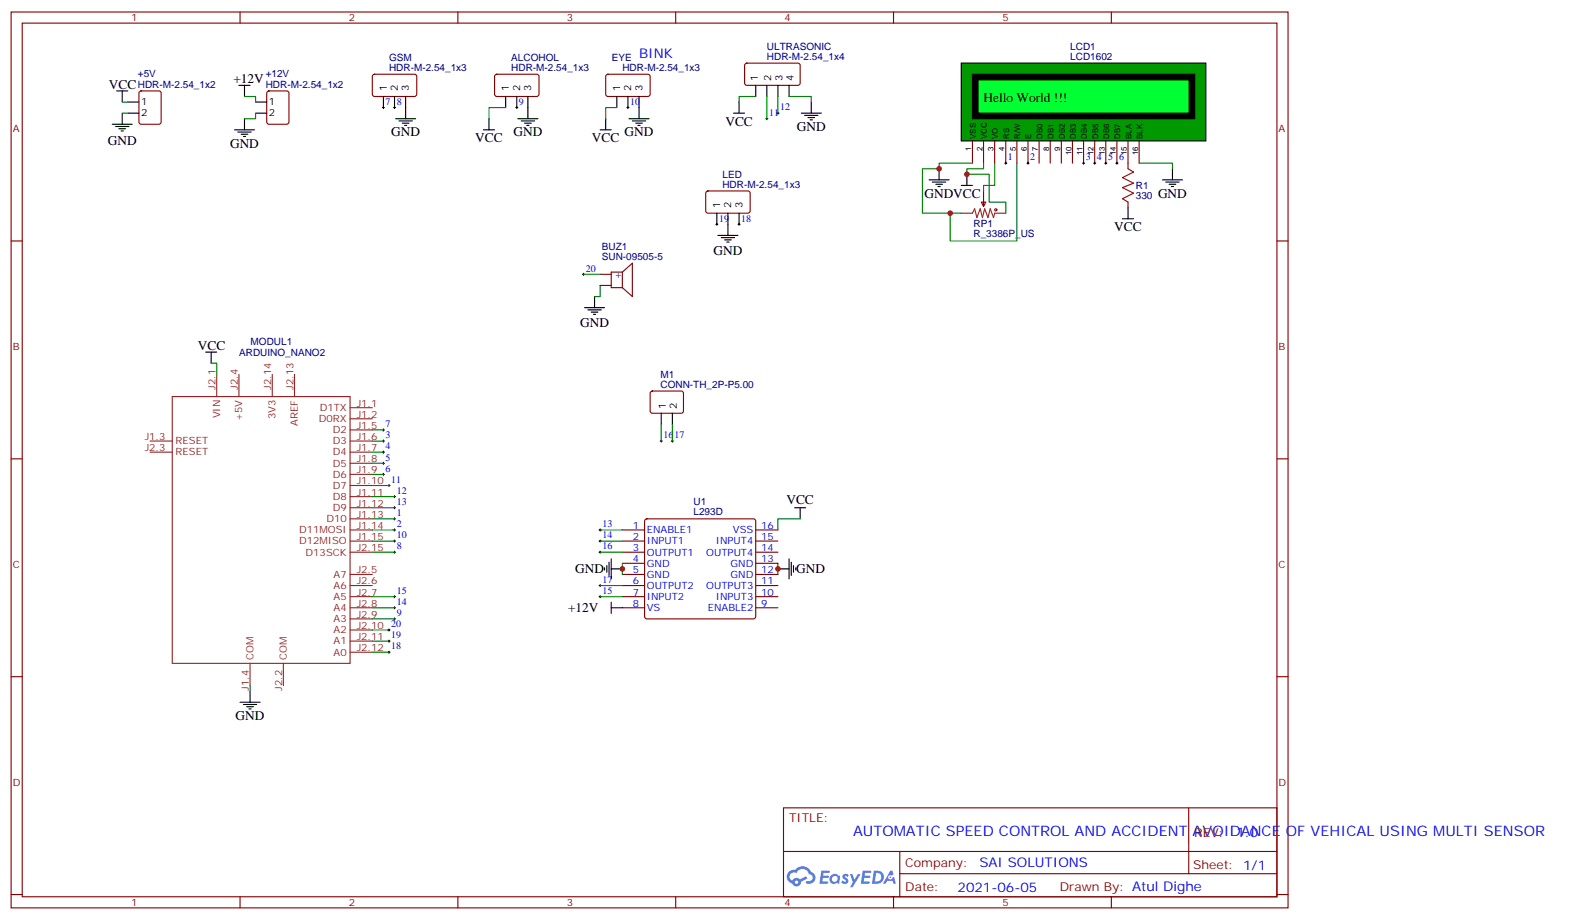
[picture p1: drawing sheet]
<svg xmlns="http://www.w3.org/2000/svg" width="500mm" height="292mm" viewBox="0 0 500 292" stroke-linecap="round" stroke-linejoin="round" font-family="sans-serif">
<g fill="none" stroke="#870000" stroke-width=".35">
<path d="M3.5 3.8h405.4v284.3h-405.4zM7.1 7.3h398.2v277.3h-398.2zM76.2 3.8v3.5M145.3 3.8v3.5M214.5 3.8v3.5M283.6 3.8v3.5M352.8 3.8v3.5M3.5 76.5h3.6M405.3 76.5h3.6M3.5 145.6h3.6M405.3 145.6h3.6M3.5 214.8h3.6"/>
<path d="M405.3 214.8h3.6M248.7 256.4h156.6v28.2h-156.6zM377.3 256.4v20.9M248.7 270.2h156.5M285.6 277.3h119.6M285.6 270.2v14.2M3.5 283.9h3.6M76.2 284.6v3.5M145.3 284.6v3.5M214.5 284.6v3.5M283.6 284.6v3.5M352.8 284.6v3.5"/>
<path d="M405.3 283.9h3.6"/>
</g>
<g fill="#5487ff">
<path d="M267.7 277.6a1.22 1.22 0 0 1 1.7 .2l-.4 .6a.47 .47 0 0 0-.3-.4 .47 .47 0 0 0-.5 .2l.1 .2a1.14 1.14 0 0 1 .8 1.8 1.14 1.14 0 0 1-1.9 0l-.2-.2 .5-.6 .7 .5a.29 .29 0 0 0 .3-.3 .29 .29 0 0 0-.2-.3 1.04 1.04 0 0 1-.6-1.7z"/>
<path d="M260.7 276.3h2.4l.3 .2-.2 .5-1.8 .1-.1 .8h1.5l.3 .4-.3 .4h-1.6l-.2 1.1h1.7l.2 .3-.2 .3-2.6 .1z"/>
<path d="M273.8 276.3l2.7 .2-.1 .5-1.8 .1-.2 .8h1.6l.3 .4-.4 .4h-1.6l-.1 1.1h1.7l.2 .3-.2 .3-2.6 .1z"/>
<path d="M282.6 276.3h.7l.3 1.3-.6 .3a.69 .69 0 0 0-1 .3 .69 .69 0 0 0 .4 .9 .69 .69 0 0 0 .9-.6l.5-.2 .6 2.2h-.8l-.2-.9h-1.8l-.5 .9h-.8z"/>
<path d="M269.8 277.4h.8l.6 1.8 1.1-1.8h.9l-2.6 4.2h-.8l.9-1.5z"/>
<path d="M277.4 276.3l-.6 4.2h1.3a2.11 2.11 0 0 0 2.5-2.1 2.11 2.11 0 0 0-2.5-2.1zM278.1 277.1a1.43 1.43 0 0 1 1.6 1.6 1.43 1.43 0 0 1-2 1.1z"/>
<path d="M263.7 277.9a1.54 1.54 0 0 0-.1 2.2 1.54 1.54 0 0 0 2.2 .1l.6 .3 .3-2.3-.6-.3a1.49 1.49 0 0 0-2.4 0zM264 278.9a.94 .94 0 0 1 1.8 0 .94 .94 0 0 1-1.8 0z"/>
<path d="M250.4 276.7a2.18 2.18 0 0 0 1.1 3.7 1.44 1.44 0 0 0 1.6 .9 1.44 1.44 0 0 0 1.2-1.4l2-1.1-.5-.7-1.9 1a1.47 1.47 0 0 0-2.4 .4 1.39 1.39 0 0 1-.7-1.9 1.39 1.39 0 0 1 2-.5 2.12 2.12 0 0 1 2.2-1.3 2.12 2.12 0 0 1 1.9 1.7 1.14 1.14 0 0 1 1.1 1.4 1.14 1.14 0 0 1-1.7 .7 .43 .43 0 0 0-.5 .4 .43 .43 0 0 0 .4 .5 1.98 1.98 0 0 0 2.5-1.2 1.98 1.98 0 0 0-1.2-2.6 3.1 3.1 0 0 0-5.3-.6l-.9 .1zM252.3 280a.55 .55 0 0 1 1.1 0 .55 .55 0 0 1-1.1 0z"/>
<circle cx="282.6" cy="278.4" r=".26"/>
</g>
<g fill="none" stroke="#8c2424" stroke-width=".35">
<path d="M68.8 118.8v7.1M75.8 118.8v7.1M86.4 118.8v7.1M93.5 118.8v7.1M47.6 140h7.1M54.7 125.9h56.4v84.6h-56.4zM111.1 129.4h7.1M111.1 132.9h7.1M111.1 140h7.1M111.1 136.5h7.1M47.6 143.5h7.1M111.1 143.5h7.1"/>
<path d="M111.1 147h7.1M111.1 150.6h7.1M111.1 154.1h7.1M111.1 157.6h7.1M111.1 161.1h7.1M111.1 164.7h7.1M111.1 168.2h7.1M111.1 171.7h7.1M111.1 175.3h7.1M111.1 182.3h7.1M111.1 185.8h7.1M111.1 189.4h7.1"/>
<path d="M111.1 192.9h7.1M111.1 196.4h7.1M111.1 200h7.1M79.4 210.5v7.1M90 210.5v7.1M111.1 203.5h7.1M111.1 207h7.1"/>
</g>
<path d="M44.3 29.1l.5-.2h5.6l.7 .4 .1 9.4-.5 .7h-5.9l-.6-.4-.1-9.4zM84.9 29.1l.5-.2h5.6l.7 .4v9.4l-.4 .7h-5.9l-.7-.4v-9.4z" fill="none" stroke="#870000" stroke-width=".35"/>
<g fill="none" stroke="#000" stroke-width=".35">
<path d="M35.6 39.4h6.4M37 28.9h3.6M38.8 28.9v3.5M38.8 35.9v3.5M40.6 32.4h3.5M40.6 35.9h3.5M75.8 27.1h3.6M77.6 27.1v3.5M77.6 37.7v3.5M81.1 32.4h3.6M81.1 35.9h3.6M36.7 40.1h4.2"/>
<path d="M37.7 40.9h2.2M38.5 41.6h.7M74.4 41.2h6.4M75.5 41.9h4.2M76.6 42.6h2.1M77.3 43.3h.7M65.3 111.8h3.5M67 111.8v3.5M79.4 219.4v3.5M76.2 222.9h6.3M77.3 223.6h4.2M78.3 224.3h2.1"/>
<path d="M79 225h.7"/>
</g>
<path d="M38.8 32.4h1.8M38.8 35.9h1.8M77.6 30.6h3.5v1.8M81.1 35.9v1.8h-3.5M67 115.3h1.8v3.5M79.4 217.6v1.8" fill="none" stroke="#008700" stroke-width=".35"/>
<path d="M305.2 20h77.6v24.7h-77.6z" fill="#090" stroke="#000" stroke-width=".35"/>
<g fill="none" stroke="#870000" stroke-width=".35">
<path d="M308.7 44.7v7.1M312.2 44.7v7.1M315.7 44.7v7.1M319.3 44.7v7.1M322.8 44.7v7.1M326.3 44.7v7.1M329.8 44.7v7.1M333.4 44.7v7.1M336.9 44.7v7.1M340.4 44.7v7.1M344 44.7v7.1M347.5 44.7v7.1"/>
<path d="M351 44.7v7.1M354.5 44.7v7.1M358.1 44.7v7.1M361.6 44.7v7.1"/>
</g>
<path d="M308.7 23.6h70.5v14.1h-70.5z" fill="#000" stroke="#000" stroke-width=".35"/>
<path d="M310.4 25.3h67.1v10.6h-67.1z" fill="none" stroke="#000" stroke-width=".35"/>
<path d="M310.4 25.3h67.1v10.6h-67.1z" fill="#0f3" stroke="#000" stroke-width=".35"/>
<g fill="none" stroke="#000" stroke-width=".35">
<path d="M121.7 30.6v3.5M125.2 30.6v3.5M125.6 37.7h6.3M126.6 38.4h4.3M127.7 39.1h2.1M128.4 39.8h.7M128.8 30.6v7.1M155.2 37.7v3.5M160.5 30.6v3.5M164 30.6v3.5M164.4 37.7h6.3M165.5 38.4h4.2"/>
<path d="M166.5 39.1h2.1M167.2 39.8h.7M167.6 30.6v7.1M192.3 37.7v3.5M195.8 30.6v3.5M199.3 30.6v3.5M199.7 37.7h6.3M200.7 38.4h4.3M201.8 39.1h2.1M202.5 39.8h.7M202.8 30.6v7.1M232.8 35.9h3.6"/>
<path d="M234.6 32.4v3.5M239.9 27.1v3.5M243.4 27.1v3.5M246.9 27.1v3.5M250.5 27.1v3.5M254.4 35.9h6.3M255.4 36.6h4.2M256.5 37.3h2.1M257.2 38h.7M257.5 32.4v3.5M153.5 41.2h3.5M190.5 41.2h3.5"/>
<path d="M294.9 57.1h6.4M296 57.8h4.2M297 58.5h2.2M297.7 59.2h.7M298.1 53.6v3.5M305.2 58.8h3.5M306.9 55.3v3.5M369 57.1h6.4M370.1 57.8h4.2M371.1 58.5h2.1M371.8 59.2h.7M372.2 53.6v3.5"/>
<path d="M227.5 67.7v3.5M227.9 74.7h6.3M229 75.4h4.2M230 76.1h2.1M230.7 76.8h.7M231.1 67.7v7M234.6 67.7v3.5M356.3 69.4h3.5M358.1 65.9v3.5M185.6 97.6h6.3M186.6 98.4h4.3M187.7 99.1h2.1"/>
<path d="M188.4 99.8h.7M188.7 94.1v3.5M209.9 131.2v3.5M213.4 131.2v3.5M192.6 179.5v2.1M193.3 178.4v4.3M194 177.4v6.3M250.5 177.4v6.3M251.2 178.4v4.3M251.9 179.5v2.1M252.2 161.1h3.6M254 161.1v3.6"/>
<path d="M191.9 180.2v.7M194 192.9h3.6M194 191.1v3.6M194 180.6h3.6M246.9 180.6h3.6M252.6 180.2v.7"/>
</g>
<g fill="none" stroke="#008700" stroke-width=".35">
<path d="M160.5 34.1h-5.3v3.6M195.8 34.1h-3.5v3.6M239.9 30.6h-5.3v1.8M243.4 30.6v7.1M246.9 30.6v5.3M250.5 30.6h7v1.8M308.7 51.8h-10.6v1.8h-5.3v14.1h12.4M312.2 51.8v1.8h-5.3v1.7h7.1v8.8h5.3v3.6M315.7 51.8v7h-3.5v1.8M322.8 51.8v24.7h-21.2v-8.8M361.6 51.8h10.6v1.8M185.2 87.1h5.3"/>
<path d="M190.5 90.6v3.5h-1.8M118.2 140h3.5M118.2 136.5h3.5M209.9 134.7v5.3M213.4 134.7v5.3M118.2 143.5h3.5M118.2 147h3.5M118.2 150.6h3.5M118.2 154.1h5.3M118.2 157.6h7M118.2 164.7h7M118.2 168.2h7"/>
<path d="M118.2 175.3h7M118.2 171.7h7M118.2 161.1h7M190.5 168.2h7.1M190.5 175.3h7.1M190.5 171.7h7.1M197.6 178.8v3.5M246.9 178.8v3.5M254 164.7h-7.1v3.5M118.2 196.4h7M118.2 189.4h7M118.2 192.9h7"/>
<path d="M118.2 200h5.3M190.5 185.8h7.1M190.5 189.4h7.1M118.2 207h5.3M118.2 203.5h5.3"/>
</g>
<g fill="none" stroke="#870000" stroke-width=".35">
<path d="M118.4 23.8l.5-.2h13l.4 .7-.1 5.9-.6 .4h-13l-.4-.7v-5.6zM157.2 23.8l.5-.2h13l.4 .7-.1 5.9-.6 .4h-13l-.4-.7v-5.6zM192.5 23.8l.5-.2h12.9l.5 .7-.1 5.9-.6 .4h-13l-.4-.7v-5.6zM236.6 20.2l.5-.2 16.5 .1 .4 .6-.1 6-.6 .4-16.5-.1-.4-.6v-5.7zM358.1 51.8v1.8M224.2 60.8l.5-.2 13 .1 .4 .6v5.9l-.7 .5-13-.1-.4-.6v-5.7zM311.5 64.1h1.4l-.7 1.4zM312.2 60.6v4.9M358.1 64.1v1.8M190.5 87.1h3.5M190.5 90.6h3.5M197.6 86.4l3.1-2.9v10.6l-3.1-2.8"/>
<path d="M197.6 86.4v4.9M197.6 86.4h-3.6v4.9h3.6M206.6 124.3l.5-.2 9.4 .1 .5 .6-.1 5.9-.6 .5-9.5-.1-.4-.6v-5.7zM197.6 168.2h7M197.6 171.7h7M197.6 175.3h7M197.6 178.8h7M204.8 164.9l.5-.2h33.9l.5 .2 .2 .5v30.3l-.2 .5-.5 .2h-33.9l-.5-.2-.2-.5v-30.3zM239.9 168.2h7M239.9 171.7h7M239.9 175.3h7M239.9 178.8h7"/>
<path d="M197.6 182.3h7M197.6 185.8h7M197.6 189.4h7M197.6 192.9h7M239.9 182.3h7M239.9 185.8h7M239.9 189.4h7M239.9 192.9h7"/>
</g>
<g fill="none" stroke="#a10000" stroke-width=".35">
<path d="M358.1 53.6l1.7 1-3.5 1.8 3.5 1.7-3.5 1.4 3.5 1.8-3.5 1.8 1.8 1"/>
<circle cx="316.1" cy="66.6" r=".35"/>
</g>
<path d="M305.2 67.7h3.5l.7-1.4 .7 2.8 1-2.8 .8 2.8 .7-2.8 1 2.8 .7-2.8 1.1 2.8 .3-1.4h3.6" fill="none" stroke="#8c2424" stroke-width=".35"/>
<g fill="none" stroke="#000" stroke-width=".32">
<path d="M121.4 34.1h.7M121.7 33.8v.7M124.9 34.1h.7M125.2 33.8v.7M163.7 34.1h.7M164 33.8v.7M199 34.1h.7M199.3 33.8v.7M243.1 37.7h.7M243.4 37.3v.7M246.6 35.9h.7M246.9 35.6v.7"/>
<path d="M318.9 51.8h.7M319.3 51.4v.7M326 51.8h.7M326.3 51.4v.7M343.6 51.8h.7M344 51.4v.7M347.1 51.8h.7M347.5 51.4v.7M350.7 51.8h.7M351 51.4v.7M354.2 51.8h.7M354.5 51.4v.7"/>
<path d="M227.2 71.2h.7M227.5 70.8v.7M234.2 71.2h.7M234.6 70.8v.7M184.9 87.1h.7M185.2 86.7v.7M121.4 140h.7M121.4 136.5h.7M121.7 136.1v.7M121.7 139.6v.7M209.5 140h.8M209.9 139.6v.7"/>
<path d="M213.1 140h.7M213.4 139.6v.7M121.4 143.5h.7M121.4 147h.7M121.4 150.6h.7M121.7 143.2v.7M121.7 146.7v.7M121.7 150.2v.7M123.1 154.1h.7M123.5 153.7v.7M124.9 157.6h.7M125.2 157.3v.7"/>
<path d="M124.9 164.7h.7M124.9 168.2h.7M124.9 175.3h.7M124.9 171.7h.7M124.9 161.1h.7M125.2 160.8v.7M125.2 164.3v.7M125.2 167.9v.7M125.2 171.4v.7M125.2 174.9v.7M190.1 168.2h.8M190.1 175.3h.8"/>
<path d="M190.1 171.7h.8M190.5 167.9v.7M190.5 171.4v.7M190.5 174.9v.7M123.1 200h.7M123.5 199.6v.7M124.9 196.4h.7M124.9 189.4h.7M124.9 192.9h.7M125.2 189v.7M125.2 192.5v.8M125.2 196.1v.7"/>
<path d="M190.1 189.4h.8M190.1 185.8h.8M190.5 185.5v.7M190.5 189v.7M123.1 207h.7M123.1 203.5h.7M123.5 203.1v.7M123.5 206.7v.7"/>
</g>
<g fill="#c00">
<circle cx="306.9" cy="55.3" r=".88"/>
<circle cx="298.1" cy="53.6" r=".88"/>
<circle cx="301.6" cy="67.7" r=".88"/>
<circle cx="246.9" cy="180.6" r=".88"/>
<circle cx="197.6" cy="180.6" r=".88"/>
</g>
<text font-size="4.6" fill="#00f" x="270.8" y="265.4">AUTOMATIC SPEED CONTROL AND ACCIDENT AVOIDANCE OF VEHICAL USING MULTI SENSOR</text>
<g font-size="4.2" fill="#00f">
<text x="202.8" y="18.3">BINK</text>
<text x="392.5" y="265.7">1.0</text>
<text x="310.9" y="275.2">SAI SOLUTIONS</text>
<text x="304" y="283">2021-06-05</text>
</g>
<g font-size="4.2">
<text x="34.6" y="28.2">VCC</text>
<text x="74.1" y="26.4">+12V</text>
<text x="312.2" y="32.4">Hello World !!!</text>
<text x="230.3" y="39.9">VCC</text>
<text x="252.9" y="41.6">GND</text>
<text x="34.2" y="46.1">GND</text>
<text x="73" y="46.8">GND</text>
<text x="124.2" y="43.3">GND</text>
<text x="150.9" y="45.2">VCC</text>
<text x="163" y="43.3">GND</text>
<text x="187.9" y="45.2">VCC</text>
<text x="198.3" y="43.3">GND</text>
<text x="293.5" y="62.7">GNDVCC</text>
<text x="367.6" y="62.7">GND</text>
<text x="353.7" y="73.4">VCC</text>
<text x="226.5" y="80.8">GND</text>
<text x="184.2" y="103.7">GND</text>
<text x="62.8" y="111.1">VCC</text>
<text x="249.6" y="160.1">VCC</text>
<text x="182.6" y="182">GND</text>
<text x="252.8" y="182">GND</text>
<text x="180.3" y="194.3">+12V</text>
<text x="74.8" y="228.5">GND</text>
</g>
<g font-size="3.9" fill="#800">
<text x="250.5" y="261">TITLE:</text>
<text x="379.1" y="265.7">REV:</text>
<text x="287.4" y="275.2">Company:</text>
<text x="378.7" y="275.8">Sheet: 1/1</text>
<text x="287.4" y="282.9">Date:</text>
<text x="336.4" y="282.9">Drawn By: Atul Dighe</text>
</g>
<g font-size="3.2" fill="#800">
<text x="41.6" y="6.8">1</text>
<text x="110.8" y="6.8">2</text>
<text x="179.9" y="6.8">3</text>
<text x="249.1" y="6.8">4</text>
<text x="318.2" y="6.8">5</text>
<text x="4.1" y="41.9">A</text>
<text x="405.9" y="41.9">A</text>
<text x="4.1" y="111.1">B</text>
<text x="405.9" y="111.1">B</text>
<text x="4.1" y="180.2">C</text>
<text x="405.9" y="180.2">C</text>
<text x="4.1" y="249.3">D</text>
<text x="405.9" y="249.3">D</text>
<text x="41.6" y="287.6">1</text>
<text x="110.8" y="287.6">2</text>
<text x="179.9" y="287.6">3</text>
<text x="249.1" y="287.6">4</text>
<text x="318.2" y="287.6">5</text>
</g>
<g font-size="3.2" fill="#000080">
<text x="243.4" y="15.8">ULTRASONIC</text>
<text x="339.7" y="15.7">LCD1</text>
<text x="123.5" y="22.5">HDR-M-2.54_1x3</text>
<text x="123.5" y="19.3">GSM</text>
<text x="162.3" y="22.5">HDR-M-2.54_1x3</text>
<text x="162.3" y="19.3">ALCOHOL</text>
<text x="194.3" y="19.4">EYE</text>
<text x="197.6" y="22.5">HDR-M-2.54_1x3</text>
<text x="243.4" y="19">HDR-M-2.54_1x4</text>
<text x="339.7" y="19">LCD1602</text>
<text x="43.8" y="27.8">HDR-M-2.54_1x2</text>
<text x="43.8" y="24.6">+5V</text>
<text x="84.3" y="27.8">HDR-M-2.54_1x2</text>
<text x="84.3" y="24.6">+12V</text>
<text x="229.3" y="59.5">HDR-M-2.54_1x3</text>
<text x="229.3" y="56.4">LED</text>
<text x="360.5" y="60">R1</text>
<text x="360.5" y="63.2">330</text>
<text x="309" y="75.2">R_3386P_US</text>
<text x="309" y="72.1">RP1</text>
<text x="191.1" y="82.5">SUN-09505-5</text>
<text x="191.1" y="79.3">BUZ1</text>
<text x="75.9" y="112.9">ARDUINO_NANO2</text>
<text x="79.6" y="109.4">MODUL1</text>
<text x="209.7" y="119.9">M1</text>
<text x="209.7" y="123">CONN-TH_2P-P5.00</text>
<text x="220.1" y="160.3">U1</text>
<text x="220.1" y="163.5">L293D</text>
</g>
<g font-size="3.2">
<text x="122.8" y="28.9" transform="rotate(-90 122.8 28.9)">1</text>
<text x="126.3" y="28.9" transform="rotate(-90 126.3 28.9)">2</text>
<text x="129.8" y="28.9" transform="rotate(-90 129.8 28.9)">3</text>
<text x="161.6" y="28.9" transform="rotate(-90 161.6 28.9)">1</text>
<text x="165.1" y="28.9" transform="rotate(-90 165.1 28.9)">2</text>
<text x="168.6" y="28.9" transform="rotate(-90 168.6 28.9)">3</text>
<text x="196.8" y="28.9" transform="rotate(-90 196.8 28.9)">1</text>
<text x="200.4" y="28.9" transform="rotate(-90 200.4 28.9)">2</text>
<text x="203.9" y="28.9" transform="rotate(-90 203.9 28.9)">3</text>
<text x="240.6" y="25.8" transform="rotate(-90 240.6 25.8)">1</text>
<text x="244.8" y="25.8" transform="rotate(-90 244.8 25.8)">2</text>
<text x="248.4" y="25.8" transform="rotate(-90 248.4 25.8)">3</text>
<text x="251.9" y="25.8" transform="rotate(-90 251.9 25.8)">4</text>
<text x="44.8" y="33.4">1</text>
<text x="85.4" y="33.4">1</text>
<text x="44.8" y="37">2</text>
<text x="85.4" y="37">2</text>
<text x="228.6" y="65.9" transform="rotate(-90 228.6 65.9)">1</text>
<text x="232.1" y="65.9" transform="rotate(-90 232.1 65.9)">2</text>
<text x="235.7" y="65.9" transform="rotate(-90 235.7 65.9)">3</text>
<text x="211.3" y="129.9" transform="rotate(-90 211.3 129.9)">1</text>
<text x="214.8" y="129.9" transform="rotate(-90 214.8 129.9)">2</text>
</g>
<g font-size="3.2" fill="#00f">
<text x="122.4" y="33.3">7</text>
<text x="125.9" y="33.3">8</text>
<text x="164.7" y="33.3">9</text>
<text x="200" y="33.3">10</text>
<text x="247.6" y="35">12</text>
<text x="244.1" y="36.8">11</text>
<text x="320" y="50.9">1</text>
<text x="327" y="50.9">2</text>
<text x="344.7" y="50.9">3</text>
<text x="348.2" y="50.9">4</text>
<text x="351.7" y="50.9">5</text>
<text x="355.2" y="50.9">6</text>
<text x="228.2" y="70.3">19</text>
<text x="235.3" y="70.3">18</text>
<text x="185.9" y="86.2">20</text>
<text x="195.1" y="88.1">+</text>
<text x="122.4" y="135.6">7</text>
<text x="122.4" y="139.1">3</text>
<text x="122.4" y="142.6">4</text>
<text x="210.6" y="139.1">16</text>
<text x="214.1" y="139.1">17</text>
<text x="122.4" y="146.2">5</text>
<text x="122.4" y="149.7">6</text>
<text x="124.2" y="153.2">11</text>
<text x="125.9" y="156.7">12</text>
<text x="125.9" y="160.3">13</text>
<text x="125.9" y="163.8">1</text>
<text x="125.9" y="167.3">2</text>
<text x="191.2" y="167.3">13</text>
<text x="200.8" y="167.9">1</text>
<text x="241.7" y="167.9">16</text>
<text x="125.9" y="170.9">10</text>
<text x="191.2" y="170.9">14</text>
<text x="200.8" y="171.4">2</text>
<text x="205.3" y="169.3">ENABLE1</text>
<text x="205.3" y="172.8">INPUT1</text>
<text x="227.3" y="172.8">INPUT4</text>
<text x="232.7" y="169.3">VSS</text>
<text x="241.7" y="171.4">15</text>
<text x="125.9" y="174.4">8</text>
<text x="191.2" y="174.4">16</text>
<text x="200.8" y="174.9">3</text>
<text x="200.8" y="178.4">4</text>
<text x="205.3" y="176.3">OUTPUT1</text>
<text x="205.3" y="179.8">GND</text>
<text x="224.2" y="176.3">OUTPUT4</text>
<text x="231.9" y="179.8">GND</text>
<text x="241.7" y="178.4">13</text>
<text x="241.7" y="174.9">14</text>
<text x="191.2" y="185">17</text>
<text x="200.8" y="182">5</text>
<text x="200.8" y="185.5">6</text>
<text x="205.3" y="183.4">GND</text>
<text x="231.9" y="183.4">GND</text>
<text x="241.7" y="185.5">11</text>
<text x="241.7" y="182">12</text>
<text x="125.9" y="188.5">15</text>
<text x="191.2" y="188.5">15</text>
<text x="200.8" y="189">7</text>
<text x="205.3" y="186.9">OUTPUT2</text>
<text x="205.3" y="190.4">INPUT2</text>
<text x="224.2" y="186.9">OUTPUT3</text>
<text x="227.3" y="190.4">INPUT3</text>
<text x="241.7" y="189">10</text>
<text x="125.9" y="195.5">9</text>
<text x="125.9" y="192">14</text>
<text x="200.8" y="192.5">8</text>
<text x="205.3" y="194">VS</text>
<text x="224.7" y="194">ENABLE2</text>
<text x="241.7" y="192.5">9</text>
<text x="124.2" y="202.6">19</text>
<text x="124.2" y="199.1">20</text>
<text x="124.2" y="206.1">18</text>
</g>
<g font-size="3.2" fill="#8d2323">
<text x="68.4" y="123.8" transform="rotate(-90 68.4 123.8)">J2.1</text>
<text x="75.5" y="123.8" transform="rotate(-90 75.5 123.8)">J2.4</text>
<text x="86.1" y="123.8" transform="rotate(-90 86.1 123.8)">J2.14</text>
<text x="93.1" y="123.8" transform="rotate(-90 93.1 123.8)">J2.13</text>
<text x="101.5" y="130.5">D1TX</text>
<text x="113.2" y="129">J1.1</text>
<text x="69.8" y="132.8" transform="rotate(-90 69.8 132.8)">VIN</text>
<text x="76.9" y="133.7" transform="rotate(-90 76.9 133.7)">+5V</text>
<text x="87.5" y="133.1" transform="rotate(-90 87.5 133.1)">3V3</text>
<text x="94.5" y="135.1" transform="rotate(-90 94.5 135.1)">AREF</text>
<text x="101.2" y="134">D0RX</text>
<text x="105.6" y="137.5">D2</text>
<text x="113.2" y="132.6">J1.2</text>
<text x="113.2" y="136.1">J1.5</text>
<text x="45.9" y="139.6">J1.3</text>
<text x="45.9" y="143.2">J2.3</text>
<text x="55.7" y="141">RESET</text>
<text x="105.6" y="141">D3</text>
<text x="113.2" y="139.6">J1.6</text>
<text x="113.2" y="143.2">J1.7</text>
<text x="55.7" y="144.6">RESET</text>
<text x="105.6" y="144.6">D4</text>
<text x="105.6" y="148.1">D5</text>
<text x="113.2" y="146.7">J1.8</text>
<text x="105.6" y="151.6">D6</text>
<text x="105.6" y="155.2">D7</text>
<text x="113.2" y="150.2">J1.9</text>
<text x="113.2" y="153.7">J1.10</text>
<text x="105.6" y="158.7">D8</text>
<text x="113.2" y="157.3">J1.11</text>
<text x="113.2" y="160.8">J1.12</text>
<text x="103.6" y="165.7">D10</text>
<text x="105.6" y="162.2">D9</text>
<text x="113.2" y="164.3">J1.13</text>
<text x="113.2" y="167.9">J1.14</text>
<text x="94.9" y="169.3">D11MOSI</text>
<text x="94.9" y="172.8">D12MISO</text>
<text x="113.2" y="171.4">J1.15</text>
<text x="97" y="176.3">D13SCK</text>
<text x="113.2" y="174.9">J2.15</text>
<text x="105.9" y="183.4">A7</text>
<text x="113.2" y="182">J2.5</text>
<text x="113.2" y="185.5">J2.6</text>
<text x="105.9" y="186.9">A6</text>
<text x="105.9" y="190.4">A5</text>
<text x="113.2" y="189">J2.7</text>
<text x="105.9" y="194">A4</text>
<text x="105.9" y="197.5">A3</text>
<text x="113.2" y="192.5">J2.8</text>
<text x="113.2" y="196.1">J2.9</text>
<text x="105.9" y="201">A2</text>
<text x="113.2" y="199.6">J2.10</text>
<text x="113.2" y="203.1">J2.11</text>
<text x="80.4" y="209.5" transform="rotate(-90 80.4 209.5)">COM</text>
<text x="91" y="209.5" transform="rotate(-90 91 209.5)">COM</text>
<text x="105.9" y="204.5">A1</text>
<text x="105.9" y="208.1">A0</text>
<text x="113.2" y="206.7">J2.12</text>
<text x="79" y="219.3" transform="rotate(-90 79 219.3)">J1.4</text>
<text x="89.6" y="219.3" transform="rotate(-90 89.6 219.3)">J2.2</text>
</g>
<g font-size="2.5">
<text x="308.3" y="47.9" transform="rotate(-90 308.3 47.9)">1</text>
<text x="309.7" y="44" transform="rotate(-90 309.7 44)">VSS</text>
<text x="311.9" y="47.9" transform="rotate(-90 311.9 47.9)">2</text>
<text x="313.3" y="44" transform="rotate(-90 313.3 44)">VCC</text>
<text x="315.4" y="47.9" transform="rotate(-90 315.4 47.9)">3</text>
<text x="316.8" y="44" transform="rotate(-90 316.8 44)">VO</text>
<text x="318.9" y="47.9" transform="rotate(-90 318.9 47.9)">4</text>
<text x="320.3" y="44" transform="rotate(-90 320.3 44)">RS</text>
<text x="322.4" y="47.9" transform="rotate(-90 322.4 47.9)">5</text>
<text x="323.8" y="44" transform="rotate(-90 323.8 44)">R/W</text>
<text x="326" y="47.9" transform="rotate(-90 326 47.9)">6</text>
<text x="327.4" y="44" transform="rotate(-90 327.4 44)">E</text>
<text x="329.5" y="47.9" transform="rotate(-90 329.5 47.9)">7</text>
<text x="330.9" y="44" transform="rotate(-90 330.9 44)">DB0</text>
<text x="333" y="47.9" transform="rotate(-90 333 47.9)">8</text>
<text x="334.4" y="44" transform="rotate(-90 334.4 44)">DB1</text>
<text x="336.5" y="47.9" transform="rotate(-90 336.5 47.9)">9</text>
<text x="338" y="44" transform="rotate(-90 338 44)">DB2</text>
<text x="341.5" y="44" transform="rotate(-90 341.5 44)">DB3</text>
<text x="345" y="44" transform="rotate(-90 345 44)">DB4</text>
<text x="348.5" y="44" transform="rotate(-90 348.5 44)">DB5</text>
<text x="352.1" y="44" transform="rotate(-90 352.1 44)">DB6</text>
<text x="355.6" y="44" transform="rotate(-90 355.6 44)">DB7</text>
<text x="359.1" y="44" transform="rotate(-90 359.1 44)">BLA</text>
<text x="362.7" y="44" transform="rotate(-90 362.7 44)">BLK</text>
<text x="340.1" y="49.2" transform="rotate(-90 340.1 49.2)">10</text>
<text x="343.6" y="49.2" transform="rotate(-90 343.6 49.2)">11</text>
<text x="347.1" y="49.2" transform="rotate(-90 347.1 49.2)">12</text>
<text x="350.7" y="49.2" transform="rotate(-90 350.7 49.2)">13</text>
<text x="354.2" y="49.2" transform="rotate(-90 354.2 49.2)">14</text>
<text x="357.7" y="49.2" transform="rotate(-90 357.7 49.2)">15</text>
<text x="361.2" y="49.2" transform="rotate(-90 361.2 49.2)">16</text>
</g>
</svg>
